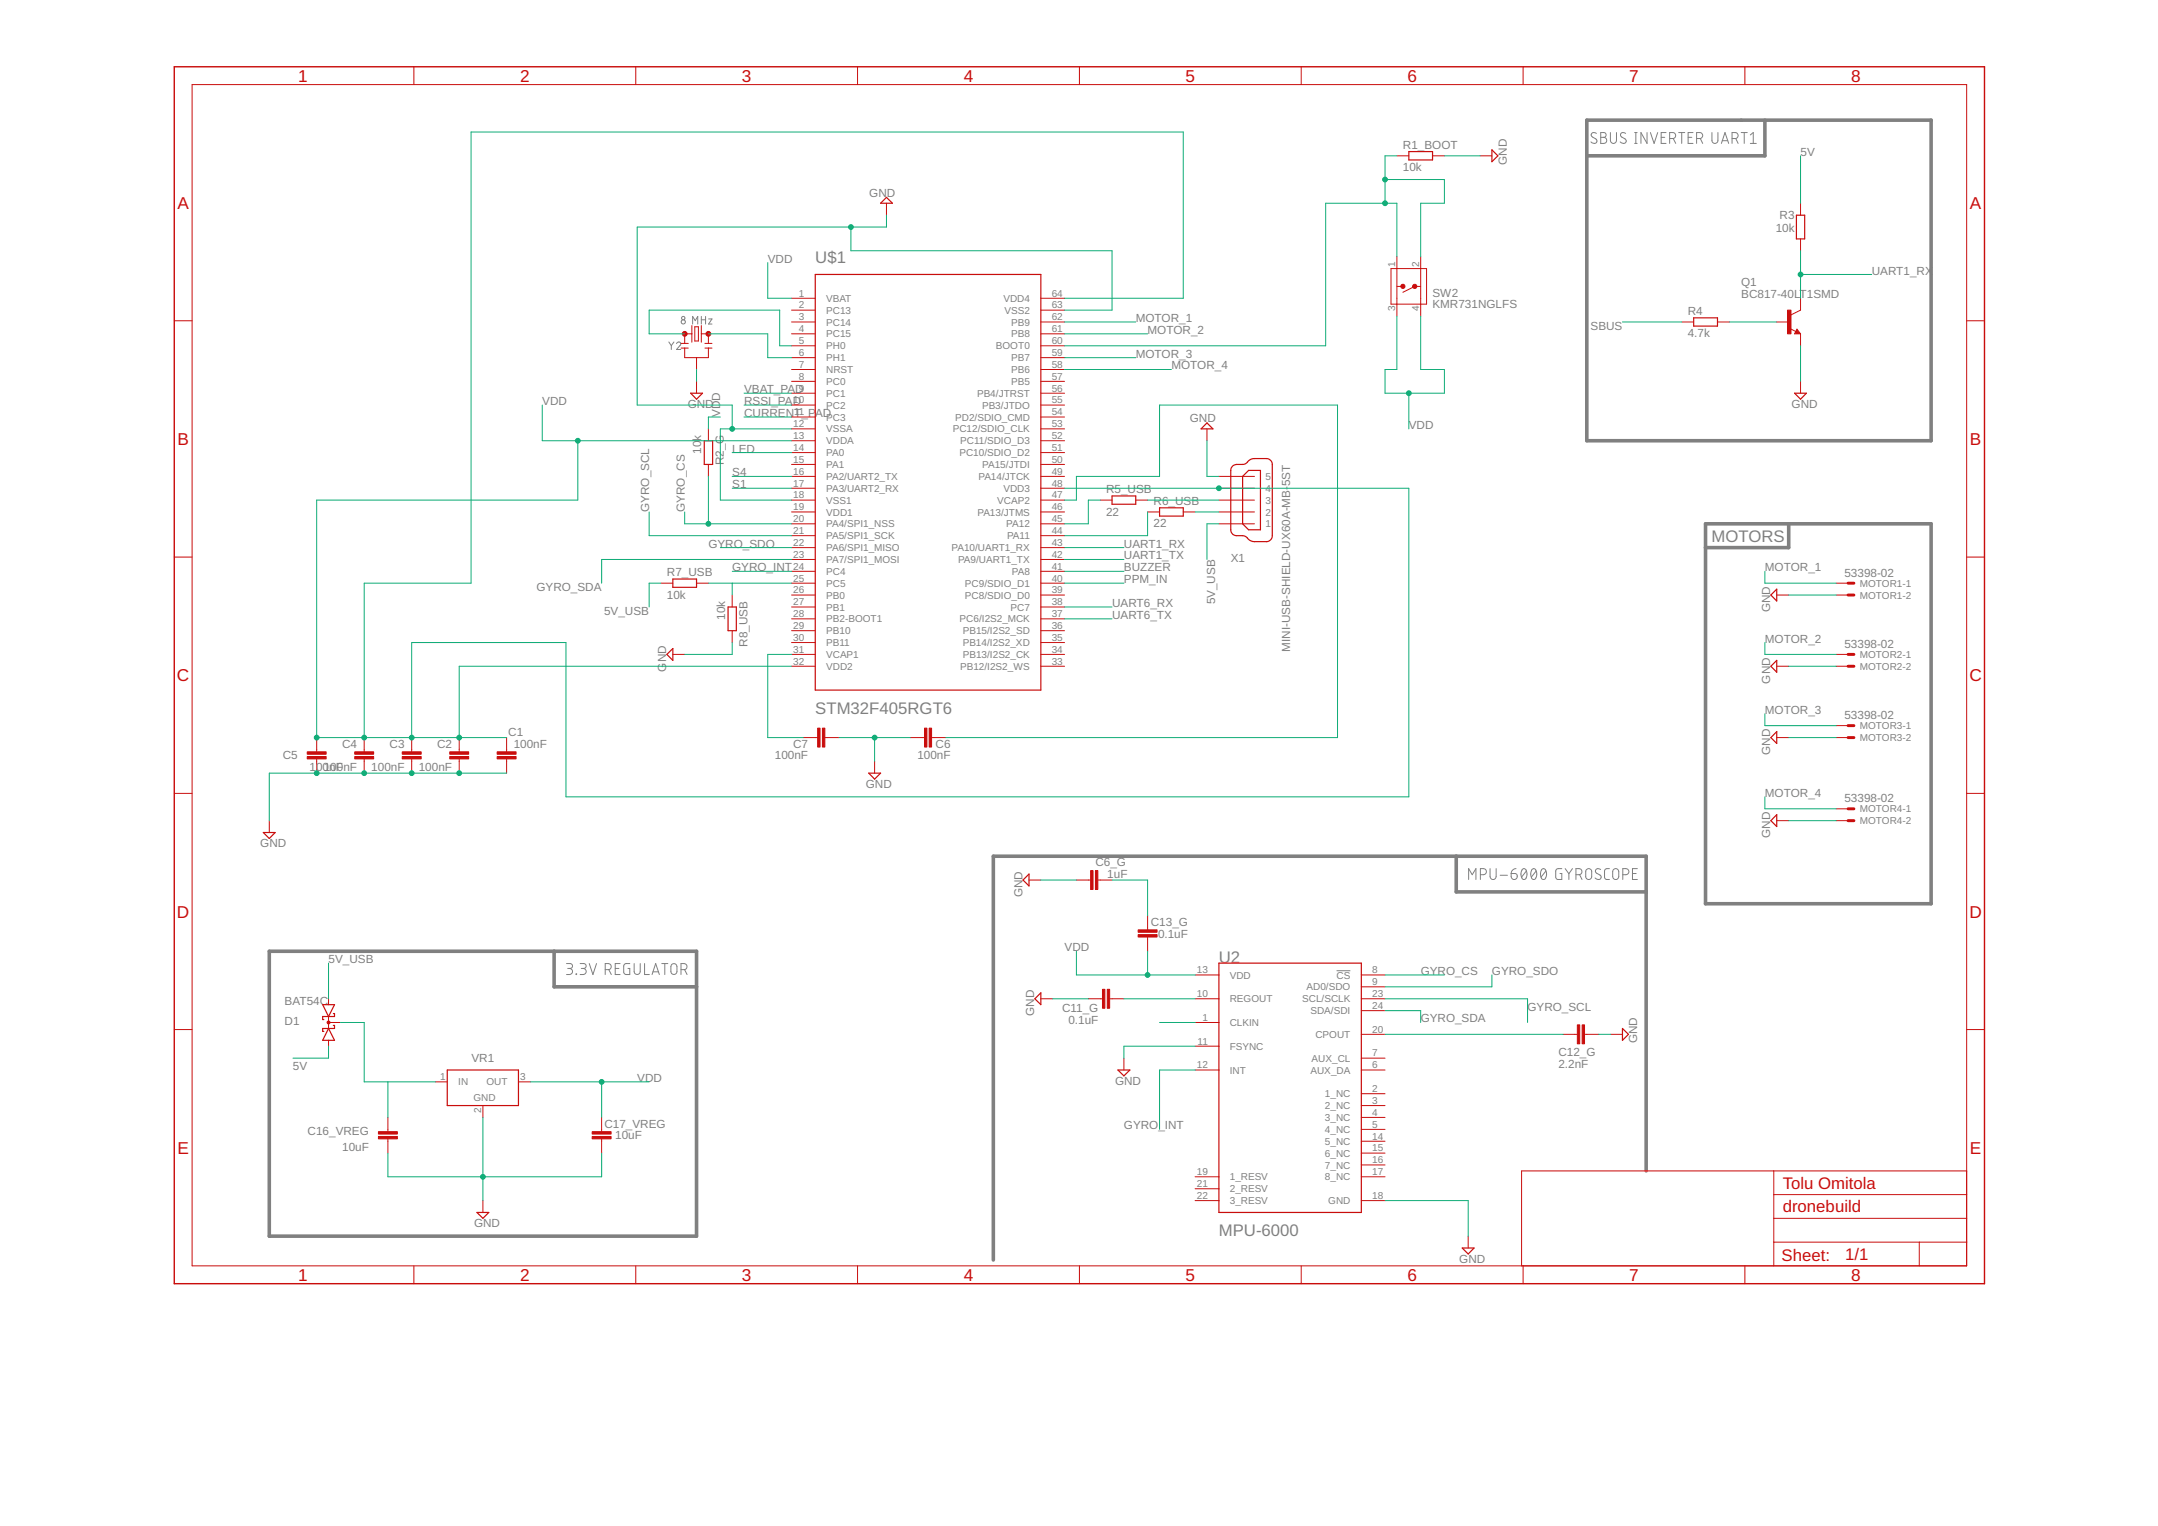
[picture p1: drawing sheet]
<svg xmlns="http://www.w3.org/2000/svg" width="420mm" height="297mm" viewBox="0 0 420 297" stroke-linecap="round" stroke-linejoin="round" font-family="sans-serif">
<path d="M308.9 23.4h67.1v62.4h-67.1zM343.6 23.4v6.9h-34.7M332.1 102h43.9v73.9h-43.9zM348.3 102v4.6h-16.2M283.5 166.7v6.9h37M52.4 185.2h83.2v55.4h-83.2zM107.9 185.2v6.9h27.7M320.5 227.9v-61.2h-127.1v78.6" fill="none" stroke="#808080" stroke-width=".7"/>
<g fill="none" stroke="#808080" stroke-width=".19">
<path d="M310.8 26a.53 .53 0 0 0-.8-.1 .53 .53 0 0 0 0 .8l.7 .3a.54 .54 0 0 1 .1 .8 .54 .54 0 0 1-.9 0l-.1-.2M311.7 25.8h.6a.47 .47 0 0 1 .4 .5 .47 .47 0 0 1-.4 .4 .59 .59 0 0 1 .5 .6 .59 .59 0 0 1-.5 .6h-.6zM311.7 26.7h.6M313.5 25.8v1.5a.59 .59 0 0 0 .6 .6 .59 .59 0 0 0 .6-.6v-1.5M316.5 26a.53 .53 0 0 0-.8-.1 .53 .53 0 0 0 0 .8l.7 .3a.53 .53 0 0 1 .1 .8 .53 .53 0 0 1-.8 0l-.3-.2M318.3 27.9h.4M318.3 25.8h.4M318.5 25.8v2.1M320.7 25.8v2.1l-1.2-2.1v2.1M321.3 25.8l.8 2.1 .6-2.1M323.4 26.7h.7M324.4 25.8h-1v2.1h1"/>
<path d="M325.1 27h.6a.58 .58 0 0 0 .5-.6 .58 .58 0 0 0-.5-.6h-.6v2.1M325.8 27l.5 .9M326.8 25.8h1.2M327.4 25.8v2.1M328.7 26.7h.7M329.6 25.8h-.9v2.1h.9M330.3 27h.6a.58 .58 0 0 0 .6-.6 .58 .58 0 0 0-.6-.6h-.6v2.1M331 27l.5 .9M333.3 25.8v1.5a.58 .58 0 0 0 .6 .6 .58 .58 0 0 0 .6-.6v-1.5M335.2 27.9l.7-2.1 .7 2.1M335.3 27.4h1.1M337.2 27h.6a.58 .58 0 0 0 .6-.6 .58 .58 0 0 0-.6-.6h-.6v2.1"/>
<path d="M337.9 27l.5 .9M339 25.8h1.2M339 23.4h4.6M339.6 25.8v2.1M340.8 27.9h1.1M340.8 26.3l.6-.5v2.1M130.2 66.6l.5 .7M130.7 67.3v.7M131.2 66.6l-.5 .7M131.7 66.9a.41 .41 0 0 1 .6-.3 .41 .41 0 0 1 .1 .6l-.7 .8h.8M134.9 63.1v-1.5l.5 .8 .4-.8v1.5M136.5 61.6v1.5"/>
<path d="M136.5 62.3h.9M137.4 61.6v1.5M138 62.1h.6l-.6 1h.6M285.9 171.2v-2.1l.7 1.2 .8-1.2v2.1M288.2 170.3h.6a.59 .59 0 0 0 .6-.6 .59 .59 0 0 0-.6-.6h-.6v2.1M290.1 169.1v1.5a.59 .59 0 0 0 .6 .6 .59 .59 0 0 0 .6-.6v-1.5M292.1 170.4h1.4M294.2 170h.7a.59 .59 0 0 1 .5 .7 .59 .59 0 0 1-.6 .5 .59 .59 0 0 1-.6-.6zM295.2 169.1l-.7 .3-.3 .6M296.4 169.2a.49 .49 0 0 1 .5-.1 .49 .49 0 0 1 .3 .5 1.19 1.19 0 0 1-.5 1.6 1.24 1.24 0 0 1-.4-1.8zM297.2 169.5l-1 1.2M298.3 169.2a.49 .49 0 0 1 .6-.1 .49 .49 0 0 1 .2 .5 1.19 1.19 0 0 1-.5 1.6 1.27 1.27 0 0 1-.4-1.8z"/>
<path d="M299.1 169.5l-.9 1.2M300.2 169.2a.58 .58 0 0 1 .7 0 .58 .58 0 0 1 .2 .7 .91 .91 0 0 1-.8 1.3 1.6 1.6 0 0 1-.1-2zM301 169.5l-1 1.2M304.1 169.1h-.9l-.3 .3v1.3l.3 .5h.9v-1.2h-.4M304.7 169.1l.8 1M305.5 170.1v1.1M306.2 169.1l-.7 1M306.8 170.3h.6a.59 .59 0 0 0 .6-.6 .59 .59 0 0 0-.6-.6h-.6v2.1M307.6 170.3l.4 .9M308.9 169.3a.58 .58 0 0 1 .6-.2 .58 .58 0 0 1 .4 .6v.9a.58 .58 0 0 1-.6 .6 .58 .58 0 0 1-.6-.6zM311.6 169.2a.54 .54 0 0 0-.8-.1 .54 .54 0 0 0 .1 .9l.6 .3a.53 .53 0 0 1 .1 .8 .53 .53 0 0 1-.8 0l-.2-.2M313.4 169.1h-.7l-.3 .4v1.4l.3 .3h.7"/>
<path d="M314.1 169.3a.6 .6 0 0 1 .7-.2 .6 .6 0 0 1 .4 .6v.9a.59 .59 0 0 1-.6 .6 .59 .59 0 0 1-.6-.6zM316 170.3h.5a.59 .59 0 0 0 .6-.6 .59 .59 0 0 0-.6-.6h-.5v2.1M317.8 170h.8M318.8 169.1h-1v2.1h1M110.3 187.6h.7a.48 .48 0 0 1 .5 .4 .48 .48 0 0 1-.5 .5h-.5M110.9 188.5a.59 .59 0 0 1 .6 .6 .59 .59 0 0 1-.6 .6h-.6M112.2 189.6l.1 .1zM112.9 187.6h.8a.48 .48 0 0 1 .4 .4 .48 .48 0 0 1-.4 .5h-.5M113.5 188.5a.59 .59 0 0 1 .6 .6 .59 .59 0 0 1-.6 .6h-.6M114.7 187.6l.7 2.1 .7-2.1M117.8 188.7h.6a.59 .59 0 0 0 .6-.5 .59 .59 0 0 0-.6-.6h-.6v2.1M118.5 188.7l.5 1"/>
<path d="M119.8 188.5h.7M120.7 187.6h-.9v2.1h.9M122.6 187.6h-.9l-.2 .3-.1 1.3 .3 .5h.9v-1.2h-.3M123.5 187.6v1.5a.59 .59 0 0 0 .6 .6 .59 .59 0 0 0 .6-.6v-1.5M125.5 187.6v2.1h.9M127 189.7l.7-2.1 .7 2.1M127.1 189.2h1.1M128.8 187.6h1.2M129.4 187.6v2.1M130.7 187.8l.4-.2a.58 .58 0 0 1 .7 .6v.9a.59 .59 0 0 1-.6 .6 .59 .59 0 0 1-.6-.6zM132.6 188.7h.6a.59 .59 0 0 0 .6-.5 .59 .59 0 0 0-.6-.6h-.6v2.1M133.3 188.7l.5 1"/>
<path d="M260.2 189h2.7"/>
<circle cx="133" cy="61.9" r=".33"/>
<circle cx="133" cy="62.7" r=".41"/>
</g>
<g fill="none" stroke="#c90d0c" stroke-width=".23">
<path d="M172.6 38.4l1.2 1.2h-2.4zM274.3 29.5h4.6v1.6h-4.6zM290.5 29.2l1.1 1.1-1.1 1.2zM158.7 53.4h43.9v80.9h-43.9zM349.8 41.9h1.6v4.6h-1.6zM134.5 76.5h2.3l-1.2 1.2zM329.8 61.9h4.6v1.6h-4.6zM349.4 76.5h2.3l-1.1 1.2zM349.9 64.5l.1 .2h-.4l.3-.4 .4 .6h-.7M137.1 85.8h1.6v4.6h-1.6zM216.5 96.5h4.6v1.6h-4.6zM225.8 98.8h4.6v1.7h-4.6z"/>
<path d="M235 82.3l1.2 1.2h-2.4zM240.1 90.7a2.46 2.46 0 0 1 1.8-.3l.5-.1 1.2-.9 .6-.1h2.6l.7 .4 .2 .7v14.1l-.4 .7-.8 .2h-2.6l-.6-.2-.6-.7a2.29 2.29 0 0 0-1.9-.2l-.7-.3-.4-.4-.1-.5v-11.5l.1-.5zM243.1 91.6h2.3v11.5h-2.3l-1.2-1.1v-9.3zM131 112.7h4.6v1.6h-4.6zM141.8 118.2h1.6v4.6h-1.6zM345.9 114.7v2.3l-1.1-1.2zM129.8 127.4l1.2-1.2v2.3zM345.9 128.5v2.4l-1.1-1.2zM169.1 150.5h2.3l-1.1 1.2zM345.9 142.4v2.3l-1.1-1.1zM345.9 158.6v2.3l-1.1-1.2zM51.3 162.1h2.3l-1.2 1.1z"/>
<path d="M200.3 170.1v2.3l-1.1-1.1zM62.8 195.6h2.3l-1.1 2.3zM64.9 197.3h.2v.6h-2.3v.6h.3M64.9 199.6h.2v.6h-2.3v.6h.3M202.6 193.3v2.3l-1.1-1.2zM237.3 187.5h27.7v48.5h-27.7zM64 200.2l1.1 2.3h-2.3zM87.1 208.3h13.8v6.9h-13.8zM217.7 208.3h2.3l-1.2 1.1zM315.9 200.2l1.2 1.1-1.2 1.2zM92.9 236h2.3l-1.2 1.2zM284.7 242.9h2.3l-1.1 1.2z"/>
</g>
<g fill="none" stroke="#c90d0c" stroke-width=".19">
<path d="M37.4 16.5h345.5v229.9h-345.5zM80.6 13v3.5M123.8 13v3.5M167 13v3.5M210.2 13v3.5M253.3 13v3.5M296.5 13v3.5M339.7 13v3.5M172.6 39.6v2.3M272 30.3h2.3M278.9 30.3h2.3M288.2 30.3h2.3"/>
<path d="M350.6 39.6v2.3M154.1 58.1h4.6M202.6 58.1h4.7M270.8 52.3h6.9v6.9h-6.9zM272 55.8h1.1M272 50v11.5M276.6 55.8h-1.2l-2.3 1.1M276.6 50v11.5M350.6 58.1v2.3l-1.9 .9M350.6 46.5v2.3M33.9 62.4h3.5M132.6 66.8h1.4"/>
<path d="M132.6 67.8h1.4M133.3 67.8v1.8h4.6v-1.8M134.7 65h-1.4v1.8M134.7 63.4v3.2M135.3 63.6h.7v2.8h-.7zM135.6 69.6v2.3M135.6 74.2v2.3M136.5 65h1.4v1.8M136.5 63.4v3.2M137.2 66.8h1.4M137.2 67.8h1.4M154.1 60.4h4.6"/>
<path d="M154.1 62.7h4.6M154.1 65h4.6M154.1 67.3h4.6M154.1 69.6h4.6M154.1 71.9h4.6M154.1 74.2h4.6M154.1 76.5h4.6M154.1 78.8h4.6M202.6 60.4h4.7M202.6 62.7h4.7M202.6 65h4.7M202.6 67.3h4.7"/>
<path d="M202.6 69.6h4.7M202.6 71.9h4.7M202.6 74.2h4.7M202.6 76.5h4.7M202.6 78.8h4.7M327.4 62.7h2.4M334.4 62.7h2.3M345.9 62.7h2.4M348.5 64l1.2 .5M349.9 64.1l.7 .9h-1.2zM350.6 65v2.3M350.6 74.2v2.3"/>
<path d="M382.9 62.4h3.5M137.9 83.5v2.3M137.9 90.4v2.3M154.1 81.2h4.6M154.1 83.5h4.6M154.1 85.8h4.6M154.1 88.1h4.6M154.1 90.4h4.6M154.1 92.7h4.6M154.1 95h4.6M154.1 97.3h4.6M154.1 99.7h4.6"/>
<path d="M202.6 81.2h4.7M202.6 83.5h4.7M202.6 85.8h4.7M202.6 88.1h4.7M202.6 90.4h4.7M202.6 92.7h4.7M202.6 95h4.7M202.6 97.3h4.7M202.6 99.7h4.7M214.2 97.3h2.3M221.1 97.3h2.3M223.4 99.7h2.4"/>
<path d="M230.4 99.7h2.3M235 83.5v2.3M237.3 92.7h6.9M237.3 95h6.9M237.3 97.3h6.9M237.3 99.7h6.9M33.9 108.4h3.5M128.7 113.5h2.3M135.6 113.5h2.3M142.6 115.8v2.4M154.1 102h4.6M154.1 104.3h4.6"/>
<path d="M154.1 106.6h4.6M154.1 108.9h4.6M154.1 111.2h4.6M154.1 113.5h4.6M154.1 115.8h4.6M154.1 118.2h4.6M202.6 102h4.7M202.6 104.3h4.7M202.6 106.6h4.7M202.6 108.9h4.7M202.6 111.2h4.7M202.6 113.5h4.7"/>
<path d="M202.6 115.8h4.7M202.6 118.2h4.7M237.3 102h6.9M345.9 115.8h2.4M357.5 113.5h2.3M357.5 115.8h2.3M382.9 108.4h3.5M131 127.4h2.3M142.6 122.8v2.3M154.1 120.5h4.6M154.1 122.8h4.6M154.1 125.1h4.6"/>
<path d="M154.1 127.4h4.6M154.1 129.7h4.6M202.6 120.5h4.7M202.6 122.8h4.7M202.6 125.1h4.7M202.6 127.4h4.7M202.6 129.7h4.7M345.9 129.7h2.4M357.5 127.4h2.3M357.5 129.7h2.3M33.9 154.4h3.5M52.4 159.7v2.4"/>
<path d="M61.7 143.6v2.7M61.7 147.7v2.8M70.9 143.6v2.7M70.9 147.7v2.8M80.2 143.6v2.7M80.2 147.7v2.8M89.4 143.6v2.7M89.4 147.7v2.8M98.6 143.6v2.7M98.6 147.7v2.8M156.4 143.6h2.8M160.6 143.6h2.8"/>
<path d="M170.3 148.2v2.3M177.2 143.6h2.8M181.4 143.6h2.7M345.9 143.6h2.4M345.9 159.7h2.4M357.5 143.6h2.3M357.5 141.2h2.3M357.5 157.4h2.3M357.5 159.7h2.3M382.9 154.4h3.5M200.3 171.3h2.3M209.6 171.3h2.7"/>
<path d="M213.7 171.3h2.8M223.4 178.2v2.8M64 199h2.3M64 194.4v1.2M64 197.9v2.3M202.6 194.4h2.4M211.9 194.4h2.8M216 194.4h2.8M223.4 182.4v2.8M232.7 194.4h4.6M232.7 189.8h4.6M232.7 199h4.6"/>
<path d="M237.3 189.8h.1M237.3 199v.1M269.7 189.8h-4.6M269.7 192.1h-4.6M269.7 194.4h-4.6M269.7 196.7h-4.6M33.9 200.4h3.5M64 202.5v1.1M75.5 217.5v2.8M84.8 210.6h2.3M94 215.2v2.3M100.9 210.6h2.4"/>
<path d="M117.1 217.5v2.8M218.8 206v2.3M232.7 208.3h4.6M232.7 203.6h4.6M237.3 203.6v.1M237.3 208.3h.1M269.7 206h-4.6M269.7 208.3h-4.6M269.7 201.3l-4.6 .1M269.7 212.9h-4.6M269.7 215.2h-4.6M269.7 217.5h-4.6"/>
<path d="M269.7 219.8l-4.6 .1M304.3 201.3h2.8M308.5 201.3h2.8M313.6 201.3h2.3M382.9 200.4h3.5M75.5 221.7v2.8M94 233.7v2.3M117.1 221.7v2.8M232.7 229.1h4.6M232.7 233.7h4.6M232.7 231.4h4.6M237.3 231.4h.1"/>
<path d="M269.7 222.1l-4.6 .1M269.7 224.5h-4.6M269.7 226.8h-4.6M269.7 229.1h-4.6M269.7 233.7h-4.6M345.4 227.9v18.5M345.4 237.2h37.5M345.4 232.5h37.5M382.9 227.9h-86.7v18.5M80.6 246.4v3.5M123.8 246.4v3.5M167 246.4v3.5"/>
<path d="M210.2 246.4v3.5M253.3 246.4v3.5M285.9 240.6v2.3M296.5 246.4v3.5M339.7 246.4v3.5M345.4 241.8h37.5M373.7 241.8v4.6"/>
</g>
<g fill="#c90d0c" stroke="#c90d0c" stroke-width=".19">
<path d="M160.1 141.7h.5v3.7h-.5z"/>
<path d="M159.2 141.7h.5v3.7h-.5z"/>
<path d="M180.9 141.7h.5v3.7h-.5z"/>
<path d="M180 141.7h.5v3.7h-.5z"/>
<path d="M215.6 192.6h.4v3.7h-.4z"/>
<path d="M214.7 192.6h.4v3.7h-.4z"/>
<path d="M221.6 181h3.7v.5h-3.7z"/>
<path d="M221.6 181.9h3.7v.5h-3.7z"/>
<path d="M212.3 169.5h.5v3.6h-.5z"/>
<path d="M213.3 169.5h.4v3.6h-.4z"/>
<path d="M307.1 199.5h.5v3.7h-.5z"/>
<path d="M308 199.5h.5v3.7h-.5z"/>
<path d="M73.7 221.2h3.7v.5h-3.7z"/>
<path d="M73.7 220.3h3.7v.4h-3.7z"/>
<path d="M115.3 221.2h3.7v.5h-3.7z"/>
<path d="M115.3 220.3h3.7v.4h-3.7z"/>
<path d="M348 60.4h.7v4.6h-.7z"/>
<path d="M87.6 147.3h3.6v.4h-3.6z"/>
<path d="M87.6 146.3h3.6v.5h-3.6z"/>
<path d="M69.1 147.3h3.6v.4h-3.6z"/>
<path d="M69.1 146.3h3.6v.5h-3.6z"/>
<path d="M96.8 147.3h3.7v.4h-3.7z"/>
<path d="M96.8 146.3h3.7v.5h-3.7z"/>
<path d="M78.3 147.3h3.7v.4h-3.7z"/>
<path d="M78.3 146.3h3.7v.5h-3.7z"/>
<path d="M59.8 147.3h3.7v.4h-3.7z"/>
<path d="M59.8 146.3h3.7v.5h-3.7z"/>
</g>
<g fill="#c90d0c" stroke="#c90d0c" stroke-width=".19">
<path d="M275.1 55.5a.41 .41 0 0 1 .7 0 .41 .41 0 0 1-.2 .6 .41 .41 0 0 1-.6-.3h.5h-.5z" fill-rule="evenodd"/>
<path d="M272.8 55.5a.41 .41 0 0 1 .7 0 .41 .41 0 0 1-.2 .6 .41 .41 0 0 1-.6-.3h.5h-.5z" fill-rule="evenodd"/>
<circle cx="133.3" cy="65" r=".47"/>
<circle cx="137.9" cy="65" r=".47"/>
<circle cx="64" cy="199" r=".3"/>
</g>
<path d="M33.9 13h352.5v236.9h-352.5z" fill="none" stroke="#c90d0c" stroke-width=".28"/>
<path d="M359.8 113.5h1.2M359.8 115.8h1.2M359.8 127.4h1.2M359.8 129.7h1.2M359.8 141.2h1.2M359.8 143.6h1.2M359.8 157.4h1.2M359.8 159.7h1.2" fill="none" stroke="#c90d0c" stroke-width=".57"/>
<g fill="none" stroke="#0dab76" stroke-width=".19">
<path d="M269.7 34.9h11.5v4.7h-4.6v10.4M272 30.3h-2.3v9.3M281.2 30.3h7M350.6 30.3v9.3M149.5 51.1v7h4.6M165.7 44.2v4.6h50.8v11.6h-9.2M172.6 41.9v2.3h-48.5v34.6h18.5v4.7M207.3 58.1h23.1v-32.4h-138.7v87.8h-20.8v30.1M272 50v-10.4h-13.9v27.7h-50.8M350.6 48.8v9.3M350.6 53.4h13.8M105.6 78.8v7h48.5"/>
<path d="M133.3 65h-6.9v-4.6h25.4v6.9h2.3M135.6 71.9v2.3M137.9 65h11.6v4.6h4.6M144.9 76.5h9.2M144.9 78.8h9.2M207.3 71.9h20.8M207.3 65h16.1M207.3 69.6h13.8M207.3 62.7h13.8M272 61.5v10.4h-2.3v4.6h11.5v-4.6h-4.6v-10.4M274.3 76.5v7M315.9 62.7h11.5"/>
<path d="M336.7 62.7h9.2M350.6 67.3v6.9M112.5 85.8v11.5h-50.8v46.3h36.9M126.4 99.7v4.6h27.7M133.3 99.7v2.3h20.8M137.9 92.7v9.3M140.3 81.2h-2.4v2.3M142.6 88.1h11.5M142.6 92.7h11.5M142.6 95h11.5M144.9 81.2h9.2M154.1 83.5h-13.8v13.8h13.8"/>
<path d="M207.3 97.3h2.3v-4.6h16.2v-13.9h34.6v64.8h-76.3M207.3 95h67v60.1h-164.1v-30h-30v18.5M214.2 97.3h-2.3v4.7h-4.6M223.4 99.7v4.6h-16.1M223.4 97.3h13.9M232.7 99.7h4.6M235 85.8v6.9h2.3M128.7 113.5h-2.3v4.7M137.9 113.5h16.2M140.3 106.6h13.8M142.6 111.2h11.5M142.6 113.5v2.3"/>
<path d="M154.1 108.9h-37v4.6M207.3 113.5h11.5M207.3 106.6h11.5M207.3 108.9h11.5M207.3 111.2h11.5M207.3 118.2h9.2M237.3 102h-2.3v6.9M343.6 111.2v2.3h13.9M348.3 115.8h9.2M142.6 125.1v2.3h-9.3M154.1 127.4h-4.6v16.2h6.9M154.1 129.7h-64.7v13.9"/>
<path d="M207.3 120.5h9.2M343.6 125.1v2.3h13.9M343.6 138.9v2.3h13.9M348.3 129.7h9.2M98.6 150.5h-46.2v9.2M163.4 143.6h13.8M170.3 143.6v4.6M343.6 155.1v2.3h13.9M348.3 143.6h9.2M348.3 159.7h9.2M202.6 171.3h7M216.5 171.3h6.9v6.9"/>
<path d="M64 187.5v6.9M66.3 199h4.6v11.6h13.9M205 194.4h6.9M209.6 185.2v4.6h23.1M218.8 194.4h13.9M223.4 185.2v4.6M225.8 199h6.9M269.7 189.8h11.5M269.7 196.7h6.9v2.3M269.7 194.4h27.7v4.6M290.5 189.8v2.3h-20.8M64 203.6v2.4h-7"/>
<path d="M75.5 210.6v6.9M94 217.5v16.2M103.3 210.6h23.1M117.1 210.6v6.9M232.7 208.3h-6.9v11.5M232.7 203.6h-13.9v2.4M269.7 201.3h34.6M311.3 201.3h2.3M75.5 224.5v4.6h41.6v-4.6M269.7 233.7h16.2v6.9"/>
</g>
<g fill="#0dab76" stroke="#0dab76" stroke-width=".19">
<circle cx="137.9" cy="102" r=".47"/>
<circle cx="274.3" cy="76.5" r=".47"/>
<circle cx="223.4" cy="189.8" r=".47"/>
<circle cx="117.1" cy="210.6" r=".47"/>
<circle cx="89.4" cy="143.6" r=".47"/>
<circle cx="237.3" cy="95" r=".47"/>
<circle cx="80.2" cy="143.6" r=".47"/>
<circle cx="70.9" cy="143.6" r=".47"/>
<circle cx="61.7" cy="143.6" r=".47"/>
<circle cx="112.5" cy="85.8" r=".47"/>
<circle cx="350.6" cy="53.4" r=".47"/>
<circle cx="269.7" cy="39.6" r=".47"/>
<circle cx="269.7" cy="34.9" r=".47"/>
<circle cx="94" cy="229.1" r=".47"/>
<circle cx="89.4" cy="150.5" r=".47"/>
<circle cx="80.2" cy="150.5" r=".47"/>
<circle cx="70.9" cy="150.5" r=".47"/>
<circle cx="61.7" cy="150.5" r=".47"/>
<circle cx="165.7" cy="44.2" r=".47"/>
<circle cx="142.6" cy="83.5" r=".47"/>
<circle cx="170.3" cy="143.6" r=".47"/>
</g>
<g font-size="3.3" fill="#c90d0c">
<text x="58.1" y="15.9">1</text>
<text x="101.3" y="15.9">2</text>
<text x="144.4" y="15.9">3</text>
<text x="187.6" y="15.9">4</text>
<text x="230.8" y="15.9">5</text>
<text x="274" y="15.9">6</text>
<text x="317.2" y="15.9">7</text>
<text x="360.4" y="15.9">8</text>
<text x="34.6" y="40.6">A</text>
<text x="383.5" y="40.6">A</text>
<text x="34.6" y="86.6">B</text>
<text x="383.5" y="86.6">B</text>
<text x="34.5" y="132.6">C</text>
<text x="383.4" y="132.6">C</text>
<text x="34.5" y="178.6">D</text>
<text x="383.4" y="178.6">D</text>
<text x="34.6" y="224.6">E</text>
<text x="383.5" y="224.6">E</text>
<text x="347.1" y="231.4">Tolu Omitola</text>
<text x="347.1" y="236">dronebuild</text>
<text x="346.9" y="245.4">Sheet:</text>
<text x="359.2" y="245.3">1/1</text>
<text x="58.1" y="249.3">1</text>
<text x="101.3" y="249.3">2</text>
<text x="144.4" y="249.3">3</text>
<text x="187.6" y="249.3">4</text>
<text x="230.8" y="249.3">5</text>
<text x="274" y="249.3">6</text>
<text x="317.2" y="249.3">7</text>
<text x="360.4" y="249.3">8</text>
</g>
<g font-size="3.3" fill="#808080">
<text x="158.7" y="51.1">U$1</text>
<text x="333.2" y="105.4">MOTORS</text>
<text x="158.7" y="138.9">STM32F405RGT6</text>
<text x="237.3" y="187.5">U2</text>
<text x="237.3" y="240.6">MPU-6000</text>
</g>
<g font-size="2.3" fill="#808080">
<text x="273.1" y="29">R1_BOOT</text>
<text x="273.1" y="33.3">10k</text>
<text x="293.4" y="32.1" transform="rotate(-90 293.4 32.1)">GND</text>
<text x="350.6" y="30.3">5V</text>
<text x="169.3" y="38.3">GND</text>
<text x="345.7" y="45.1">10k</text>
<text x="346.5" y="42.5">R3</text>
<text x="149.5" y="51.1">VDD</text>
<text x="364.4" y="53.4">UART1_RX</text>
<text x="278.9" y="59.9">KMR731NGLFS</text>
<text x="278.9" y="57.8">SW2</text>
<text x="339" y="58.1">BC817-40LT1SMD</text>
<text x="339" y="55.7">Q1</text>
<text x="221.1" y="62.7">MOTOR_1</text>
<text x="223.4" y="65">MOTOR_2</text>
<text x="309.7" y="64.3">SBUS</text>
<text x="328.6" y="65.7">4.7k</text>
<text x="328.6" y="61.3">R4</text>
<text x="221.1" y="69.6">MOTOR_3</text>
<text x="228.1" y="71.9">MOTOR_4</text>
<text x="144.9" y="76.5">VBAT_PAD</text>
<text x="105.6" y="78.9">VDD</text>
<text x="133.9" y="79.4">GND</text>
<text x="140.2" y="81.2" transform="rotate(-90 140.2 81.2)">VDD</text>
<text x="144.9" y="78.9">RSSI_PAD</text>
<text x="144.9" y="81.2">CURRENT_PAD</text>
<text x="231.7" y="82.2">GND</text>
<text x="274.3" y="83.5">VDD</text>
<text x="348.8" y="79.4">GND</text>
<text x="136.5" y="88.3" transform="rotate(-90 136.5 88.3)">10</text>
<text x="136.5" y="85.8" transform="rotate(-90 136.5 85.8)">k</text>
<text x="142.6" y="88.1">LED</text>
<text x="140.9" y="90.6" transform="rotate(-90 140.9 90.6)">R2_G</text>
<text x="142.6" y="92.7">S4</text>
<text x="142.6" y="95">S1</text>
<text x="215.4" y="96">R5_USB</text>
<text x="251.2" y="94.6" transform="rotate(-90 251.2 94.6)">5ST</text>
<text x="126.4" y="99.7" transform="rotate(-90 126.4 99.7)">GYRO_SCL</text>
<text x="133.3" y="99.7" transform="rotate(-90 133.3 99.7)">GYRO_CS</text>
<text x="215.4" y="100.3">22</text>
<text x="224.6" y="98.3">R6_USB</text>
<text x="137.9" y="106.6">GYRO_SDO</text>
<text x="218.8" y="106.6">UART1_RX</text>
<text x="224.6" y="102.7">22</text>
<text x="129.8" y="112.2">R7_USB</text>
<text x="142.6" y="111.2">GYRO_INT</text>
<text x="218.8" y="111.2">BUZZER</text>
<text x="218.8" y="108.9">UART1_TX</text>
<text x="218.8" y="113.5">PPM_IN</text>
<text x="239.6" y="109.4">X1</text>
<text x="343.6" y="111.2">MOTOR_1</text>
<text x="359.1" y="112.2">53398-02</text>
<text x="104.5" y="115.1">GYRO_SDA</text>
<text x="117.6" y="119.8">5V_USB</text>
<text x="129.8" y="116.5">10k</text>
<text x="216.5" y="118.1">UART6_RX</text>
<text x="236.6" y="117.7" transform="rotate(-90 236.6 117.7)">5V_USB</text>
<text x="344.7" y="119.2" transform="rotate(-90 344.7 119.2)">GND</text>
<text x="141.2" y="120.7" transform="rotate(-90 141.2 120.7)">10k</text>
<text x="145.5" y="125.9" transform="rotate(-90 145.5 125.9)">R8_USB</text>
<text x="216.5" y="120.5">UART6_TX</text>
<text x="343.6" y="125.1">MOTOR_2</text>
<text x="129.7" y="130.7" transform="rotate(-90 129.7 130.7)">GND</text>
<text x="251.2" y="126.8" transform="rotate(-90 251.2 126.8)">MINI-USB-SHIELD-UX60A-MB-</text>
<text x="359.1" y="126.1">53398-02</text>
<text x="344.7" y="133" transform="rotate(-90 344.7 133)">GND</text>
<text x="99" y="143.2">C1</text>
<text x="343.6" y="138.9">MOTOR_3</text>
<text x="359.1" y="140">53398-02</text>
<text x="55" y="147.8">C5</text>
<text x="66.6" y="145.5">C4</text>
<text x="75.8" y="145.5">C3</text>
<text x="85.1" y="145.5">C2</text>
<text x="100" y="145.5">100nF</text>
<text x="150.9" y="147.8">100nF</text>
<text x="154.4" y="145.5">C7</text>
<text x="178.6" y="147.8">100nF</text>
<text x="182.2" y="145.5">C6</text>
<text x="344.7" y="146.9" transform="rotate(-90 344.7 146.9)">GND</text>
<text x="60.3" y="150.1">100nF</text>
<text x="63" y="150.1">100nF</text>
<text x="72.3" y="150.1">100nF</text>
<text x="81.5" y="150.1">100nF</text>
<text x="168.6" y="153.4">GND</text>
<text x="343.6" y="155.1">MOTOR_4</text>
<text x="359.1" y="156.2">53398-02</text>
<text x="50.7" y="164.9">GND</text>
<text x="344.7" y="163.1" transform="rotate(-90 344.7 163.1)">GND</text>
<text x="213.3" y="168.6">C6_G</text>
<text x="215.6" y="171">1uF</text>
<text x="199.1" y="174.6" transform="rotate(-90 199.1 174.6)">GND</text>
<text x="207.3" y="185.2">VDD</text>
<text x="224.1" y="180.2">C13_G</text>
<text x="225.5" y="182.5">0.1uF</text>
<text x="64" y="187.5">5V_USB</text>
<text x="276.6" y="189.8">GYRO_CS</text>
<text x="290.5" y="189.8">GYRO_SDO</text>
<text x="55.4" y="195.7">BAT54C</text>
<text x="201.4" y="197.8" transform="rotate(-90 201.4 197.8)">GND</text>
<text x="206.8" y="196.9">C11_G</text>
<text x="297.4" y="196.7">GYRO_SCL</text>
<text x="55.4" y="199.5">D1</text>
<text x="208" y="199.3">0.1uF</text>
<text x="276.6" y="199">GYRO_SDA</text>
<text x="318.8" y="203.1" transform="rotate(-90 318.8 203.1)">GND</text>
<text x="57" y="208.3">5V</text>
<text x="91.8" y="206.8">VR1</text>
<text x="303.4" y="207.9">2.2nF</text>
<text x="303.4" y="205.6">C12_G</text>
<text x="124.1" y="210.6">VDD</text>
<text x="217.1" y="211.2">GND</text>
<text x="59.9" y="220.9">C16_VREG</text>
<text x="117.7" y="219.5">C17_VREG</text>
<text x="119.8" y="221.8">10uF</text>
<text x="218.8" y="219.8">GYRO_INT</text>
<text x="66.6" y="224.1">10uF</text>
<text x="92.3" y="238.9">GND</text>
<text x="284.1" y="245.8">GND</text>
</g>
<g font-size="1.9" fill="#808080">
<text x="271.7" y="52" transform="rotate(-90 271.7 52)">1</text>
<text x="276.3" y="52" transform="rotate(-90 276.3 52)">2</text>
<text x="155.5" y="57.7">1</text>
<text x="160.9" y="58.7">VBAT</text>
<text x="195.4" y="58.8">VDD4</text>
<text x="204.8" y="57.7">64</text>
<text x="155.5" y="60">2</text>
<text x="155.5" y="62.4">3</text>
<text x="155.5" y="64.7">4</text>
<text x="160.9" y="61.1">PC13</text>
<text x="160.9" y="63.4">PC14</text>
<text x="160.9" y="65.7">PC15</text>
<text x="195.6" y="61.1">VSS2</text>
<text x="196.9" y="65.7">PB8</text>
<text x="196.9" y="63.4">PB9</text>
<text x="204.8" y="64.7">61</text>
<text x="204.8" y="62.4">62</text>
<text x="204.8" y="60">63</text>
<text x="271.7" y="60.6" transform="rotate(-90 271.7 60.6)">3</text>
<text x="276.3" y="60.6" transform="rotate(-90 276.3 60.6)">4</text>
<text x="155.5" y="67">5</text>
<text x="155.5" y="69.3">6</text>
<text x="155.5" y="71.6">7</text>
<text x="160.9" y="68">PH0</text>
<text x="160.9" y="70.3">PH1</text>
<text x="193.9" y="68">BOOT0</text>
<text x="196.9" y="70.3">PB7</text>
<text x="204.8" y="71.6">58</text>
<text x="204.8" y="69.3">59</text>
<text x="204.8" y="67">60</text>
<text x="155.5" y="73.9">8</text>
<text x="155.5" y="76.2">9</text>
<text x="160.9" y="72.6">NRST</text>
<text x="160.9" y="74.9">PC0</text>
<text x="160.9" y="77.2">PC1</text>
<text x="190.2" y="77.2">PB4/JTRST</text>
<text x="196.9" y="74.9">PB5</text>
<text x="196.9" y="72.6">PB6</text>
<text x="204.8" y="76.2">56</text>
<text x="204.8" y="73.9">57</text>
<text x="154.4" y="78.5">10</text>
<text x="154.4" y="83.2">12</text>
<text x="154.6" y="80.8">11</text>
<text x="160.9" y="79.5">PC2</text>
<text x="160.9" y="81.9">PC3</text>
<text x="186" y="81.9">PD2/SDIO_CMD</text>
<text x="191.2" y="79.6">PB3/JTDO</text>
<text x="204.8" y="83.2">53</text>
<text x="204.8" y="80.8">54</text>
<text x="204.8" y="78.5">55</text>
<text x="154.4" y="85.5">13</text>
<text x="154.4" y="87.8">14</text>
<text x="160.9" y="84.2">VSSA</text>
<text x="160.9" y="86.5">VDDA</text>
<text x="160.9" y="88.8">PA0</text>
<text x="185.5" y="84.2">PC12/SDIO_CLK</text>
<text x="186.8" y="88.8">PC10/SDIO_D2</text>
<text x="187" y="86.5">PC11/SDIO_D3</text>
<text x="204.8" y="87.8">51</text>
<text x="204.8" y="85.5">52</text>
<text x="154.4" y="90.1">15</text>
<text x="154.4" y="92.4">16</text>
<text x="154.4" y="94.7">17</text>
<text x="160.9" y="91.1">PA1</text>
<text x="160.9" y="93.4">PA2/UART2_TX</text>
<text x="160.9" y="95.7">PA3/UART2_RX</text>
<text x="190.5" y="93.4">PA14/JTCK</text>
<text x="191.2" y="91.1">PA15/JTDI</text>
<text x="195.4" y="95.7">VDD3</text>
<text x="204.8" y="94.7">48</text>
<text x="204.8" y="92.4">49</text>
<text x="204.8" y="90.1">50</text>
<text x="246.4" y="95.7">4</text>
<text x="246.4" y="93.4">5</text>
<text x="154.4" y="97">18</text>
<text x="154.4" y="99.3">19</text>
<text x="154.4" y="101.6">20</text>
<text x="160.9" y="98">VSS1</text>
<text x="160.9" y="100.3">VDD1</text>
<text x="190.3" y="100.4">PA13/JTMS</text>
<text x="194.2" y="98">VCAP2</text>
<text x="204.8" y="101.6">45</text>
<text x="204.8" y="99.3">46</text>
<text x="204.8" y="97">47</text>
<text x="246.4" y="100.4">2</text>
<text x="246.4" y="98">3</text>
<text x="154.4" y="104">21</text>
<text x="154.4" y="106.3">22</text>
<text x="160.9" y="102.7">PA4/SPI1_NSS</text>
<text x="160.9" y="105">PA5/SPI1_SCK</text>
<text x="160.9" y="107.3">PA6/SPI1_MISO</text>
<text x="185.3" y="107.3">PA10/UART1_RX</text>
<text x="195.9" y="102.7">PA12</text>
<text x="196.1" y="105">PA11</text>
<text x="204.8" y="106.3">43</text>
<text x="204.8" y="104">44</text>
<text x="246.4" y="102.7">1</text>
<text x="154.4" y="108.6">23</text>
<text x="154.4" y="110.9">24</text>
<text x="154.4" y="113.2">25</text>
<text x="160.9" y="109.6">PA7/SPI1_MOSI</text>
<text x="160.9" y="111.9">PC4</text>
<text x="186.5" y="109.6">PA9/UART1_TX</text>
<text x="197" y="111.9">PA8</text>
<text x="204.8" y="113.2">40</text>
<text x="204.8" y="110.9">41</text>
<text x="204.8" y="108.6">42</text>
<text x="154.4" y="115.5">26</text>
<text x="154.4" y="117.8">27</text>
<text x="160.9" y="114.2">PC5</text>
<text x="160.9" y="116.5">PB0</text>
<text x="160.9" y="118.8">PB1</text>
<text x="187.9" y="116.5">PC8/SDIO_D0</text>
<text x="187.9" y="114.2">PC9/SDIO_D1</text>
<text x="196.8" y="118.8">PC7</text>
<text x="204.8" y="117.8">38</text>
<text x="204.8" y="115.5">39</text>
<text x="362.1" y="114.2">MOTOR1-1</text>
<text x="362.1" y="116.5">MOTOR1-2</text>
<text x="154.4" y="120.1">28</text>
<text x="154.4" y="122.4">29</text>
<text x="154.4" y="124.8">30</text>
<text x="160.9" y="121.1">PB2-BOOT1</text>
<text x="160.9" y="123.5">PB10</text>
<text x="160.9" y="125.8">PB11</text>
<text x="186.8" y="121.2">PC6/I2S2_MCK</text>
<text x="187.4" y="125.8">PB14/I2S2_XD</text>
<text x="187.5" y="123.5">PB15/I2S2_SD</text>
<text x="204.8" y="124.8">35</text>
<text x="204.8" y="122.4">36</text>
<text x="204.8" y="120.1">37</text>
<text x="154.4" y="127.1">31</text>
<text x="154.4" y="129.4">32</text>
<text x="160.9" y="128.1">VCAP1</text>
<text x="160.9" y="130.4">VDD2</text>
<text x="186.9" y="130.4">PB12/I2S2_WS</text>
<text x="187.5" y="128.1">PB13/I2S2_CK</text>
<text x="204.8" y="129.4">33</text>
<text x="204.8" y="127.1">34</text>
<text x="362.1" y="128.1">MOTOR2-1</text>
<text x="362.1" y="130.4">MOTOR2-2</text>
<text x="362.1" y="141.9">MOTOR3-1</text>
<text x="362.1" y="144.3">MOTOR3-2</text>
<text x="362.1" y="158.1">MOTOR4-1</text>
<text x="362.1" y="160.4">MOTOR4-2</text>
<text x="233" y="189.5">13</text>
<text x="239.4" y="190.5">VDD</text>
<text x="260.2" y="190.5">CS</text>
<text x="267.2" y="189.5">8</text>
<text x="267.2" y="191.8">9</text>
<text x="233" y="194.1">10</text>
<text x="239.4" y="195.1">REGOUT</text>
<text x="253.5" y="195.1">SCL/SCLK</text>
<text x="254.4" y="192.8">AD0/SDO</text>
<text x="255.2" y="197.4">SDA/SDI</text>
<text x="267.2" y="194.1">23</text>
<text x="267.2" y="196.4">24</text>
<text x="233.2" y="203.3">11</text>
<text x="234.1" y="198.7">1</text>
<text x="239.4" y="199.7">CLKIN</text>
<text x="256.1" y="202">CPOUT</text>
<text x="267.2" y="201">20</text>
<text x="233" y="208">12</text>
<text x="239.4" y="204.3">FSYNC</text>
<text x="239.4" y="209">INT</text>
<text x="255.2" y="209">AUX_DA</text>
<text x="255.4" y="206.7">AUX_CL</text>
<text x="267.2" y="205.6">7</text>
<text x="267.2" y="208">6</text>
<text x="85.7" y="210.3">1</text>
<text x="89.2" y="211.3">IN</text>
<text x="92.2" y="214.3">GND</text>
<text x="94.7" y="211.3">OUT</text>
<text x="101.3" y="210.3">3</text>
<text x="258" y="213.6">1_NC</text>
<text x="258" y="215.9">2_NC</text>
<text x="267.2" y="212.6">2</text>
<text x="267.2" y="214.9">3</text>
<text x="93.7" y="216.6" transform="rotate(-90 93.7 216.6)">2</text>
<text x="258" y="218.2">3_NC</text>
<text x="258" y="220.5">4_NC</text>
<text x="267.2" y="217.2">4</text>
<text x="267.2" y="219.5">5</text>
<text x="267.2" y="221.8">14</text>
<text x="258" y="222.8">5_NC</text>
<text x="258" y="225.2">6_NC</text>
<text x="258" y="227.5">7_NC</text>
<text x="267.2" y="224.1">15</text>
<text x="267.2" y="226.4">16</text>
<text x="233" y="228.7">19</text>
<text x="233" y="231.1">21</text>
<text x="233" y="233.4">22</text>
<text x="239.4" y="229.8">1_RESV</text>
<text x="239.4" y="232.1">2_RESV</text>
<text x="258" y="229.8">8_NC</text>
<text x="267.2" y="228.7">17</text>
<text x="267.2" y="233.4">18</text>
<text x="239.4" y="234.4">3_RESV</text>
<text x="258.6" y="234.4">GND</text>
</g>
</svg>
